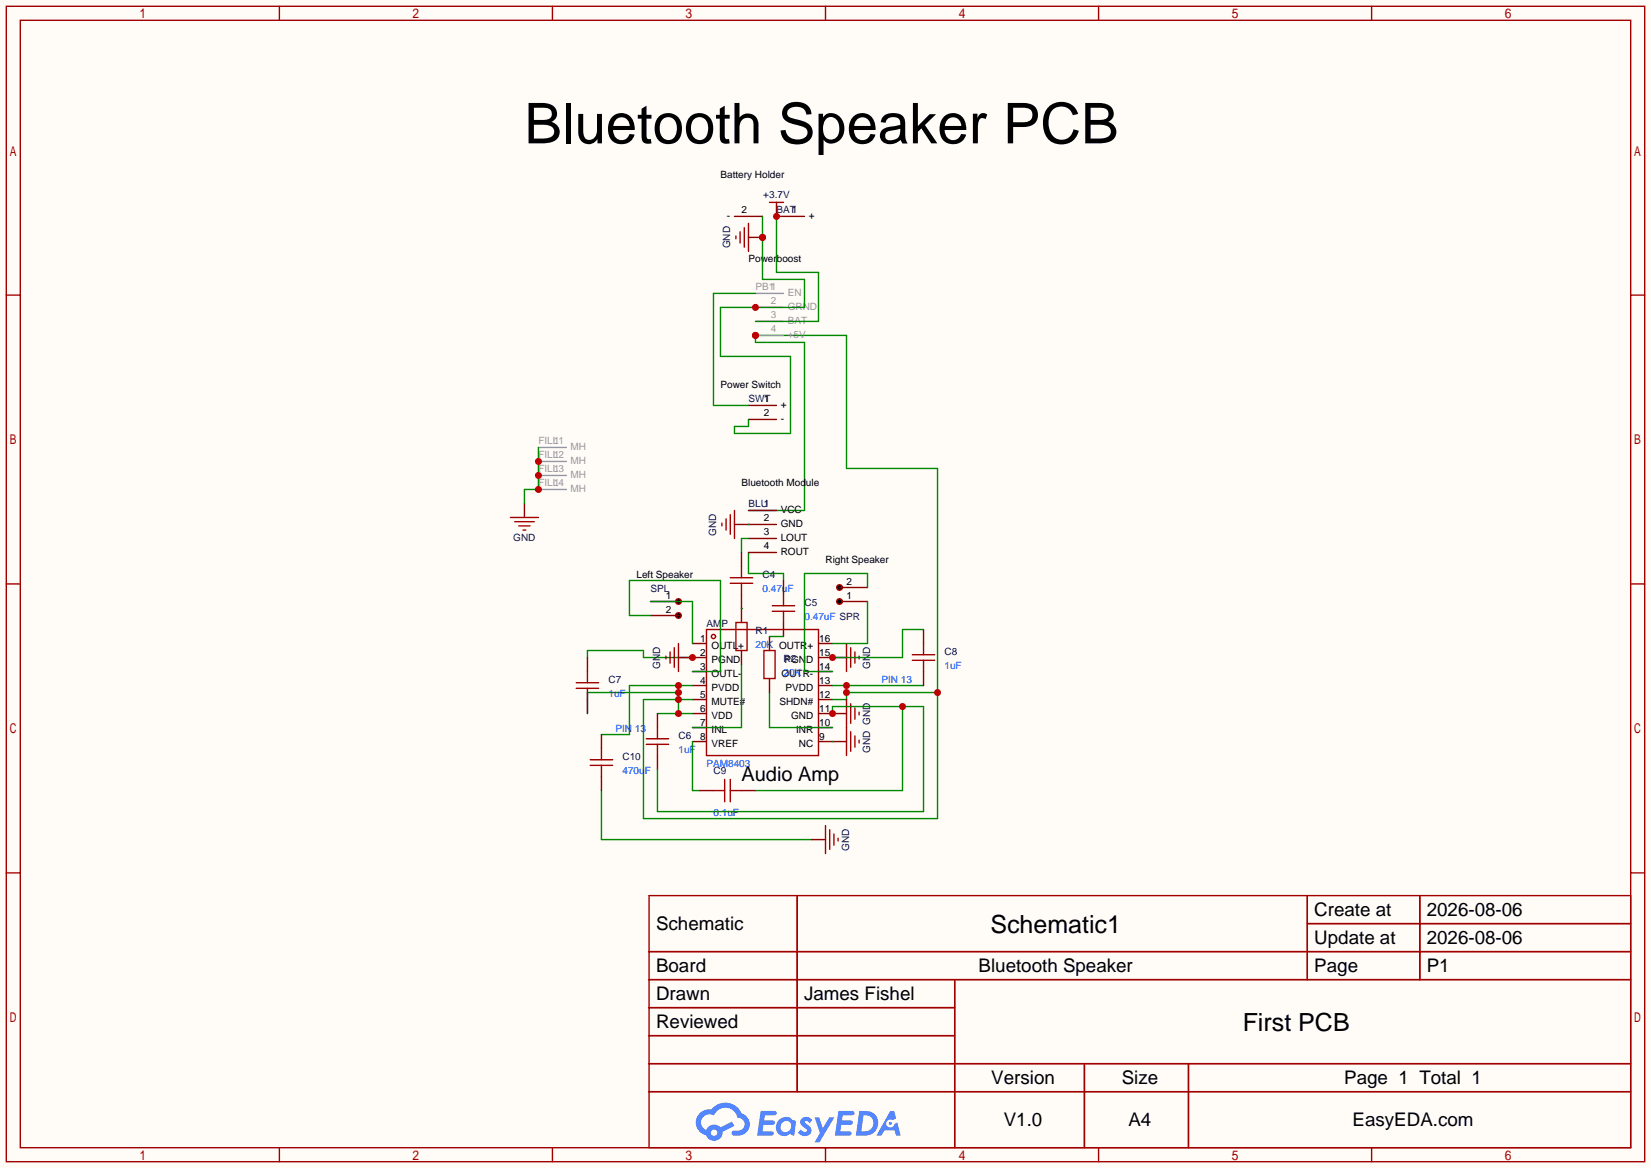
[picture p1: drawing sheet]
<svg xmlns="http://www.w3.org/2000/svg" width="299mm" height="212mm" viewBox="0 0 299 212" stroke-linecap="round" stroke-linejoin="round" font-family="sans-serif">
<path d="M0 0h299.5v211.8h-299.5z" fill="#fffcf7"/>
<g fill="none" stroke="#a10000" stroke-width=".25">
<path d="M1.1 1.1h297.2v209.6h-297.2zM3.7 3.7h292.1v204.5h-292.1zM50.7 1.1v2.6M100.2 1.1v2.6M149.7 1.1v2.6M199.3 1.1v2.6M248.8 1.1v2.6M1.1 53.5h2.6M295.8 53.5h2.5M1.1 105.9h2.6M295.8 105.9h2.5M1.1 158.3h2.6"/>
<path d="M295.8 158.3h2.5M117.7 162.4h178.1v45.8h-178.1zM117.7 172.6h178.1M117.7 177.7h178.1M144.6 162.4v35.6M173.2 177.7v30.5M237.1 162.4v15.3M237.1 167.5h58.7M257.5 162.4v15.3M117.7 182.8h55.5M117.7 192.9h178.1M117.7 187.8h55.5"/>
<path d="M117.7 198h178.1M196.7 192.9v15.3M215.6 192.9v15.3M50.7 208.2v2.5M100.2 208.2v2.5M149.7 208.2v2.5M199.3 208.2v2.5M248.8 208.2v2.5"/>
</g>
<g fill="#5487ff">
<path d="M145.5 202.8a1.3 1.3 0 0 1 1.8 .3l-.4 .6a.54 .54 0 0 0-.9-.2l.1 .2a1.58 1.58 0 0 1 1.1 1.6 1.43 1.43 0 0 1-2.5 .1l.5-.6a.64 .64 0 0 0 .5 .5 .64 .64 0 0 0 .7-.3l-.2-.2a1.6 1.6 0 0 1-1-1.6z"/>
<path d="M147.7 202.7h.9l.7 1.9 1.1-1.9h.9l-2.7 4.5h-.9l1-1.7z"/>
<path d="M138 201.5h1.6a1.31 1.31 0 0 1 1.2 .2 .4 .4 0 0 1-.3 .6h-1.8l-.1 .9h1.6a.4 .4 0 0 1 .4 .4 .4 .4 0 0 1-.4 .4h-1.7l-.2 1.2h.8a1.23 1.23 0 0 1 1.2 .2 .39 .39 0 0 1-.3 .6h-2.7z"/>
<path d="M152.1 201.5h1.6a1.32 1.32 0 0 1 1.3 .2 .39 .39 0 0 1-.4 .6h-1.7l-.2 .9h1.7a.4 .4 0 0 1 .3 .4 .4 .4 0 0 1-.4 .4h-1.7l-.2 1.2h.8a1.23 1.23 0 0 1 1.2 .2 .39 .39 0 0 1-.3 .6h-2.7z"/>
<path d="M161.5 201.5h.7l.4 1.3-.7 .4a.75 .75 0 0 0-1.1 .3 .75 .75 0 0 0 .5 1 .75 .75 0 0 0 .9-.6l.6-.3 .6 2.4h-.9l-.2-1h-1.9l-.5 1h-.9z"/>
<path d="M155.9 201.5l-.7 4.5h1.5a2.27 2.27 0 0 0 2.6-2.3 2.27 2.27 0 0 0-2.7-2.2zM156.6 202.3a1.5 1.5 0 0 1 1.8 1.5 1.5 1.5 0 0 1-1.9 1.4h-.3z"/>
<path d="M141.3 203.1a1.62 1.62 0 0 0-.4 2.1 1.62 1.62 0 0 0 2 .7l.4-.3 .3 .3 .5 .1 .3-2.5-.2-.3h-.4a1.58 1.58 0 0 0-2.5-.1zM141.9 203.6a.99 .99 0 0 1 1.6 .3 .99 .99 0 0 1-.9 1.4 .94 .94 0 0 1-1-.5 .94 .94 0 0 1 .3-1.2z"/>
<path d="M126.9 201.9a2.37 2.37 0 0 0 1.2 4 1.54 1.54 0 0 0 1.7 1 1.54 1.54 0 0 0 1.3-1.6l2.1-1.1-.5-.8-2 1.1a1.57 1.57 0 0 0-2.6 .4 1.5 1.5 0 0 1-.8-2.1 1.5 1.5 0 0 1 2.2-.5 2.23 2.23 0 0 1 2.3-1.4 2.23 2.23 0 0 1 2 1.8 1.16 1.16 0 0 1 1.2 1.1 1.16 1.16 0 0 1-1 1.3h-.7a.47 .47 0 0 0-.6 .3 .47 .47 0 0 0 .4 .6 2.23 2.23 0 0 0 2.3-.7 2.23 2.23 0 0 0 .4-2.3 2.16 2.16 0 0 0-1.3-1.1 3.2 3.2 0 0 0-5.4-.7l-1.2 .1zM129 205.4a.58 .58 0 0 1 1.1 0 .58 .58 0 0 1-1.1 0z"/>
<circle cx="161.5" cy="203.8" r=".28"/>
</g>
<g fill="none" stroke="#a10000" stroke-width=".25">
<path d="M128.1 114.2h20.4v22.8h-20.4z"/>
<circle cx="129.4" cy="115.4" r=".38"/>
</g>
<g fill="none" stroke="#870000" stroke-width=".25">
<path d="M125.6 116.7h2.5M125.6 119.3h2.5M148.5 116.7h2.5M148.5 119.3h2.5M125.6 121.8h2.5M125.6 124.3h2.5M125.6 126.9h2.5M125.6 129.4h2.5M125.6 132h2.5M125.6 134.5h2.5M148.5 121.8h2.5M148.5 124.3h2.5"/>
<path d="M148.5 126.9h2.5M148.5 129.4h2.5M148.5 132h2.5M148.5 134.5h2.5"/>
</g>
<path d="M135.8 92.6h10.1v-30.5h-8.9v-1.3h16.5v24.2h16.6v63.5h-53.4v-21.6h8.9M106.6 119.3v-1.3h10.1v1.3h8.9M135.8 100.2v3.8h6.3v1.3M119.3 129.4h6.3M123.1 125.6h-16.5v3.8M123.1 124.3v5.1M125.6 124.3h-11.4v8.9h-5.1M139.6 125.6v6.4h11.4M151 124.3h16.5M153.5 124.3v2.6h-2.5M153.5 125.6h16.6M109.1 143.4v8.9h38.1" fill="none" stroke="#008700" stroke-width=".25"/>
<g fill="#c00">
<circle cx="123.1" cy="124.3" r=".63"/>
<circle cx="123.1" cy="125.6" r=".63"/>
<circle cx="123.1" cy="126.9" r=".63"/>
<circle cx="123.1" cy="129.4" r=".63"/>
<circle cx="170.1" cy="125.6" r=".63"/>
<circle cx="153.5" cy="125.6" r=".63"/>
<circle cx="153.5" cy="124.3" r=".63"/>
<circle cx="137" cy="60.8" r=".63"/>
</g>
<path d="M133.2 39.2h5.1M140.8 38v1.2h5.1M118 109.1h5.1M118 111.6h5.1M152.3 109.1h5.1M152.3 106.6h5.1" fill="none" stroke="#870000" stroke-width=".25"/>
<g fill="#000" stroke="#a10000" stroke-width=".25">
<circle cx="123.1" cy="109.1" r=".51"/>
<circle cx="123.1" cy="111.6" r=".51"/>
<circle cx="152.3" cy="109.1" r=".51"/>
<circle cx="152.3" cy="106.6" r=".51"/>
</g>
<path d="M139.6 36.7h2.5M140.8 36.7v1.3" fill="none" stroke="#a10000" stroke-width=".25"/>
<path d="M137 53.2h5.1M137 55.8h5.1M137 58.3h5.1M137 60.8h5.1" fill="none" stroke="#999" stroke-width=".25"/>
<circle cx="137" cy="60.8" r=".63" fill="#c00"/>
<path d="M95.1 91.3v2.6M133.2 95.1h7.6M135.8 92.6h5M135.8 97.7h5M135.8 100.2h5" fill="none" stroke="#870000" stroke-width=".25"/>
<path d="M92.6 93.9h5.1M93.3 94.6h3.6M94.1 95.4h2M94.9 96.1h.5M130.9 94.9v.5M131.7 94.1v2M132.5 93.3v3.6M133.2 92.6v5.1" fill="none" stroke="#a10000" stroke-width=".25"/>
<path d="M97.7 81.2v7.6h-2.6v2.5M135.8 95.1h.1" fill="none" stroke="#008700" stroke-width=".25"/>
<path d="M97.7 81.2h5M97.7 83.7h5M97.7 86.2h5M97.7 88.8h5" fill="none" stroke="#999" stroke-width=".25"/>
<g fill="#c00">
<circle cx="97.7" cy="83.7" r=".63"/>
<circle cx="97.7" cy="86.2" r=".63"/>
<circle cx="97.7" cy="88.8" r=".63"/>
</g>
<path d="M135.8 73.5h5M135.8 76.1h5" fill="none" stroke="#870000" stroke-width=".25"/>
<path d="M140.8 39.2v10.2h7.7v8.9h-11.5" fill="none" stroke="#008700" stroke-width=".25"/>
<circle cx="140.8" cy="39.2" r=".63" fill="#c00"/>
<path d="M138.3 39.2v11.5h7.6v5.1h-15.2v8.8h12.7v14h-10.2v-1.3h2.6v-1.2" fill="none" stroke="#008700" stroke-width=".25"/>
<g fill="#c00">
<circle cx="137" cy="55.8" r=".63"/>
<circle cx="138.3" cy="43.1" r=".63"/>
</g>
<path d="M137 53.2h-7.6v20.3h6.4M135.8 97.7h-1.3v2.5M134.5 120.5v11.5h-8.9" fill="none" stroke="#008700" stroke-width=".25"/>
<path d="M135.8 43.1h2.5M151 129.4h2.5M147.2 152.3h2.5" fill="none" stroke="#870000" stroke-width=".25"/>
<path d="M153.5 126.9v5.1M154.3 127.6v3.6M155.1 128.4v2M155.8 129.2v.5M149.7 149.7v5.1M150.5 150.5v3.6M151.3 151.3v2M152 152v.5" fill="none" stroke="#a10000" stroke-width=".25"/>
<circle cx="138.3" cy="43.1" r=".63" fill="#c00"/>
<path d="M133.5 42.8v.5M134.2 42v2.1M135 41.3v3.5M135.8 40.5v5.1M153.5 132v5M154.3 132.7v3.6M155.1 133.5v2M155.8 134.2v.5" fill="none" stroke="#a10000" stroke-width=".25"/>
<path d="M123.1 119.3h2.5M151 134.5h2.5" fill="none" stroke="#870000" stroke-width=".25"/>
<circle cx="125.6" cy="119.3" r=".63" fill="#c00"/>
<g fill="none" stroke="#a10000" stroke-width=".25">
<path d="M120.8 119v.5M121.5 118.2v2.1M122.3 117.5v3.5M123.1 116.7v5.1M132.5 104.8h4M132.5 105.8h4M133.5 112.9h2v5.1h-2zM134.5 102.7v2.1M134.5 105.8v2M138.6 118h2v5.1h-2zM140.1 109.9h4M140.1 110.9h4"/>
<path d="M142.1 107.8v2.1M142.1 110.9v2M153.5 116.7v5.1M154.3 117.5v3.5M155.1 118.2v2.1M155.8 119v.5M165.5 118.7h4M165.5 119.8h4M167.5 116.7v2M167.5 119.8v2M104.5 123.8h4.1M104.5 124.8h4.1"/>
<path d="M106.6 121.8v2M106.6 124.8v2.1M107.1 137.8h4M107.1 138.8h4M109.1 135.8v2M109.1 138.8v2M117.2 134h4.1M117.2 135h4.1M119.3 132v2M119.3 135v2M129.4 143.4h2M131.4 141.4v4"/>
<path d="M132.5 143.4h2M132.5 141.4v4"/>
</g>
<g fill="none" stroke="#870000" stroke-width=".25">
<path d="M106.6 119.3v2.5M134.5 100.2v2.5M134.5 107.8v5.1M134.5 118v2.5M139.6 115.4v2.6M142.1 105.3v2.5M142.1 112.9v2.5M151 119.3h2.5M167.5 114.2v2.5M106.6 126.9v2.5M109.1 133.2v2.6M119.3 129.4v2.6"/>
<path d="M119.3 137v2.6M139.6 123.1v2.5M167.5 121.8v2.5M109.1 140.8v2.6M126.9 143.4h2.5M134.5 143.4h2.5"/>
</g>
<path d="M134.5 110.4h.1M139.6 115.4h2.5M151 134.5h.1M151 129.4v-1.3h16.5v19.1h-48.2v-7.6M163.7 128.1v15.3h-26.7" fill="none" stroke="#008700" stroke-width=".25"/>
<g fill="#c00">
<circle cx="151" cy="129.4" r=".63"/>
<circle cx="163.7" cy="128.1" r=".63"/>
</g>
<path d="M167.5 114.2h-3.8v5.1h-12.7" fill="none" stroke="#008700" stroke-width=".25"/>
<circle cx="151" cy="119.3" r=".63" fill="#c00"/>
<path d="M118 109.1h7.6v7.6M118 111.6h-3.8v-6.3h16.5v16.5h-5.1M157.4 106.6v-2.6h-11.5v17.8h5.1M157.4 109.1v7.6h-6.4M125.6 134.5v8.9h1.3" fill="none" stroke="#008700" stroke-width=".25"/>
<text font-size="10.2" x="95.1" y="26">Bluetooth Speaker PCB</text>
<g font-size="4.5">
<text x="179.6" y="169.2">Schematic1</text>
<text x="225.4" y="187">First PCB</text>
</g>
<text font-size="3.6" x="134.5" y="141.6">Audio Amp</text>
<g font-size="3.4">
<text x="238.4" y="166.1">Create at</text>
<text x="258.8" y="166.1">2026-08-06</text>
<text x="119" y="168.7">Schematic</text>
<text x="238.4" y="171.2">Update at</text>
<text x="258.8" y="171.2">2026-08-06</text>
<text x="119" y="176.3">Board</text>
<text x="177.5" y="176.3">Bluetooth Speaker</text>
<text x="238.4" y="176.3">Page</text>
<text x="258.8" y="176.3">P1</text>
<text x="119" y="181.4">Drawn</text>
<text x="145.9" y="181.4">James Fishel</text>
<text x="119" y="186.5">Reviewed</text>
<text x="179.8" y="196.6">Version</text>
<text x="203.5" y="196.6">Size</text>
<text x="243.8" y="196.6">Page 1 Total 1</text>
<text x="182.1" y="204.2">V1.0</text>
<text x="204.7" y="204.2">A4</text>
<text x="245.3" y="204.2">EasyEDA.com</text>
</g>
<g font-size="1.8">
<text x="130.7" y="32.3">Battery Holder</text>
<text x="131.9" y="39.7">-</text>
<text x="134.5" y="38.7">2</text>
<text x="146.7" y="39.7">+</text>
<text x="135.8" y="47.6">Powerboost</text>
<text x="130.7" y="70.4">Power Switch</text>
<text x="138.6" y="73">1</text>
<text x="138.6" y="75.5">2</text>
<text x="141.6" y="74">+</text>
<text x="141.6" y="76.5">-</text>
<text x="134.5" y="88.2">Bluetooth Module</text>
<text x="138.6" y="94.6">2</text>
<text x="141.6" y="93.1">VCC</text>
<text x="141.6" y="95.6">GND</text>
<text x="138.6" y="97.1">3</text>
<text x="138.6" y="99.7">4</text>
<text x="141.6" y="98.1">LOUT</text>
<text x="141.6" y="100.7">ROUT</text>
<text x="115.4" y="104.7">Left Speaker</text>
<text x="149.7" y="102.2">Right Speaker</text>
<text x="153.5" y="106">2</text>
<text x="120.8" y="108.5">1</text>
<text x="120.8" y="111.1">2</text>
<text x="153.5" y="108.5">1</text>
<text x="127" y="116.4">1</text>
<text x="127" y="118.9">2</text>
<text x="129.1" y="117.7">OUTL+</text>
<text x="148.6" y="118.9">15</text>
<text x="148.6" y="116.4">16</text>
<text x="127" y="121.5">3</text>
<text x="127" y="124">4</text>
<text x="129.1" y="120.2">PGND</text>
<text x="129.1" y="122.8">OUTL-</text>
<text x="129.1" y="125.3">PVDD</text>
<text x="141.8" y="122.8">OUTR-</text>
<text x="142.3" y="120.2">PGND</text>
<text x="142.5" y="125.3">PVDD</text>
<text x="148.6" y="124">13</text>
<text x="148.6" y="121.5">14</text>
<text x="127" y="126.6">5</text>
<text x="127" y="129.1">6</text>
<text x="127" y="131.6">7</text>
<text x="129.1" y="127.8">MUTE#</text>
<text x="129.1" y="130.4">VDD</text>
<text x="141.4" y="127.8">SHDN#</text>
<text x="143.5" y="130.4">GND</text>
<text x="148.6" y="131.6">10</text>
<text x="148.6" y="129.1">11</text>
<text x="148.6" y="126.6">12</text>
<text x="127" y="134.2">8</text>
<text x="129.1" y="132.9">INL</text>
<text x="129.1" y="135.5">VREF</text>
<text x="144.4" y="132.9">INR</text>
<text x="144.9" y="135.5">NC</text>
<text x="148.6" y="134.2">9</text>
</g>
<g font-size="1.8" fill="#000080">
<text x="138.4" y="35.9">+3.7V</text>
<text x="140.8" y="38.7">BAT1</text>
<text x="132.4" y="45.1" transform="rotate(-90 132.4 45.1)">GND</text>
<text x="135.8" y="73">SWT</text>
<text x="135.8" y="92">BLU1</text>
<text x="93.1" y="98.1">GND</text>
<text x="129.9" y="97.1" transform="rotate(-90 129.9 97.1)">GND</text>
<text x="118" y="107.3">SPL</text>
<text x="138.3" y="104.7">C4</text>
<text x="128.1" y="113.6">AMP</text>
<text x="145.9" y="109.8">C5</text>
<text x="137" y="114.9">R1</text>
<text x="142.1" y="120">R2</text>
<text x="171.3" y="118.7">C8</text>
<text x="110.4" y="123.8">C7</text>
<text x="119.7" y="121.3" transform="rotate(-90 119.7 121.3)">GND</text>
<text x="157.8" y="121.3" transform="rotate(-90 157.8 121.3)">GND</text>
<text x="112.9" y="137.8">C10</text>
<text x="123.1" y="133.9">C6</text>
<text x="157.8" y="136.5" transform="rotate(-90 157.8 136.5)">GND GND</text>
<text x="129.4" y="140.3">C9</text>
<text x="154" y="154.3" transform="rotate(-90 154 154.3)">GND</text>
</g>
<g font-size="1.8" fill="#999">
<text x="137" y="52.7">PB11</text>
<text x="142.9" y="53.7">EN</text>
<text x="139.8" y="55.2">2</text>
<text x="139.8" y="57.7">3</text>
<text x="142.9" y="56.2">GRND</text>
<text x="142.9" y="58.8">BAT</text>
<text x="139.8" y="60.3">4</text>
<text x="142.9" y="61.3">+5V</text>
<text x="97.7" y="80.6">FILL1</text>
<text x="97.7" y="83.1">FILL2</text>
<text x="100.5" y="80.6">1</text>
<text x="100.5" y="83.1">1</text>
<text x="103.5" y="81.6">MH</text>
<text x="97.7" y="85.7">FILL3</text>
<text x="97.7" y="88.2">FILL4</text>
<text x="100.5" y="85.7">1</text>
<text x="100.5" y="88.2">1</text>
<text x="103.5" y="84.2">MH</text>
<text x="103.5" y="86.7">MH</text>
<text x="103.5" y="89.2">MH</text>
</g>
<g font-size="1.8" fill="#00f">
<text x="138.3" y="107.3">0.47uF</text>
<text x="145.9" y="112.4">0.47uF SPR</text>
<text x="137" y="117.4">20K OUTR+</text>
<text x="142.1" y="122.5">20K</text>
<text x="159.9" y="123.8">PIN 13</text>
<text x="171.3" y="121.2">1uF</text>
<text x="110.4" y="126.3">1uF</text>
<text x="111.6" y="132.7">PIN 13</text>
<text x="123.1" y="136.5">1uF</text>
<text x="112.9" y="140.3">470uF</text>
<text x="128.1" y="139">PAM8403</text>
<text x="129.4" y="147.9">0.1uF</text>
</g>
</svg>
